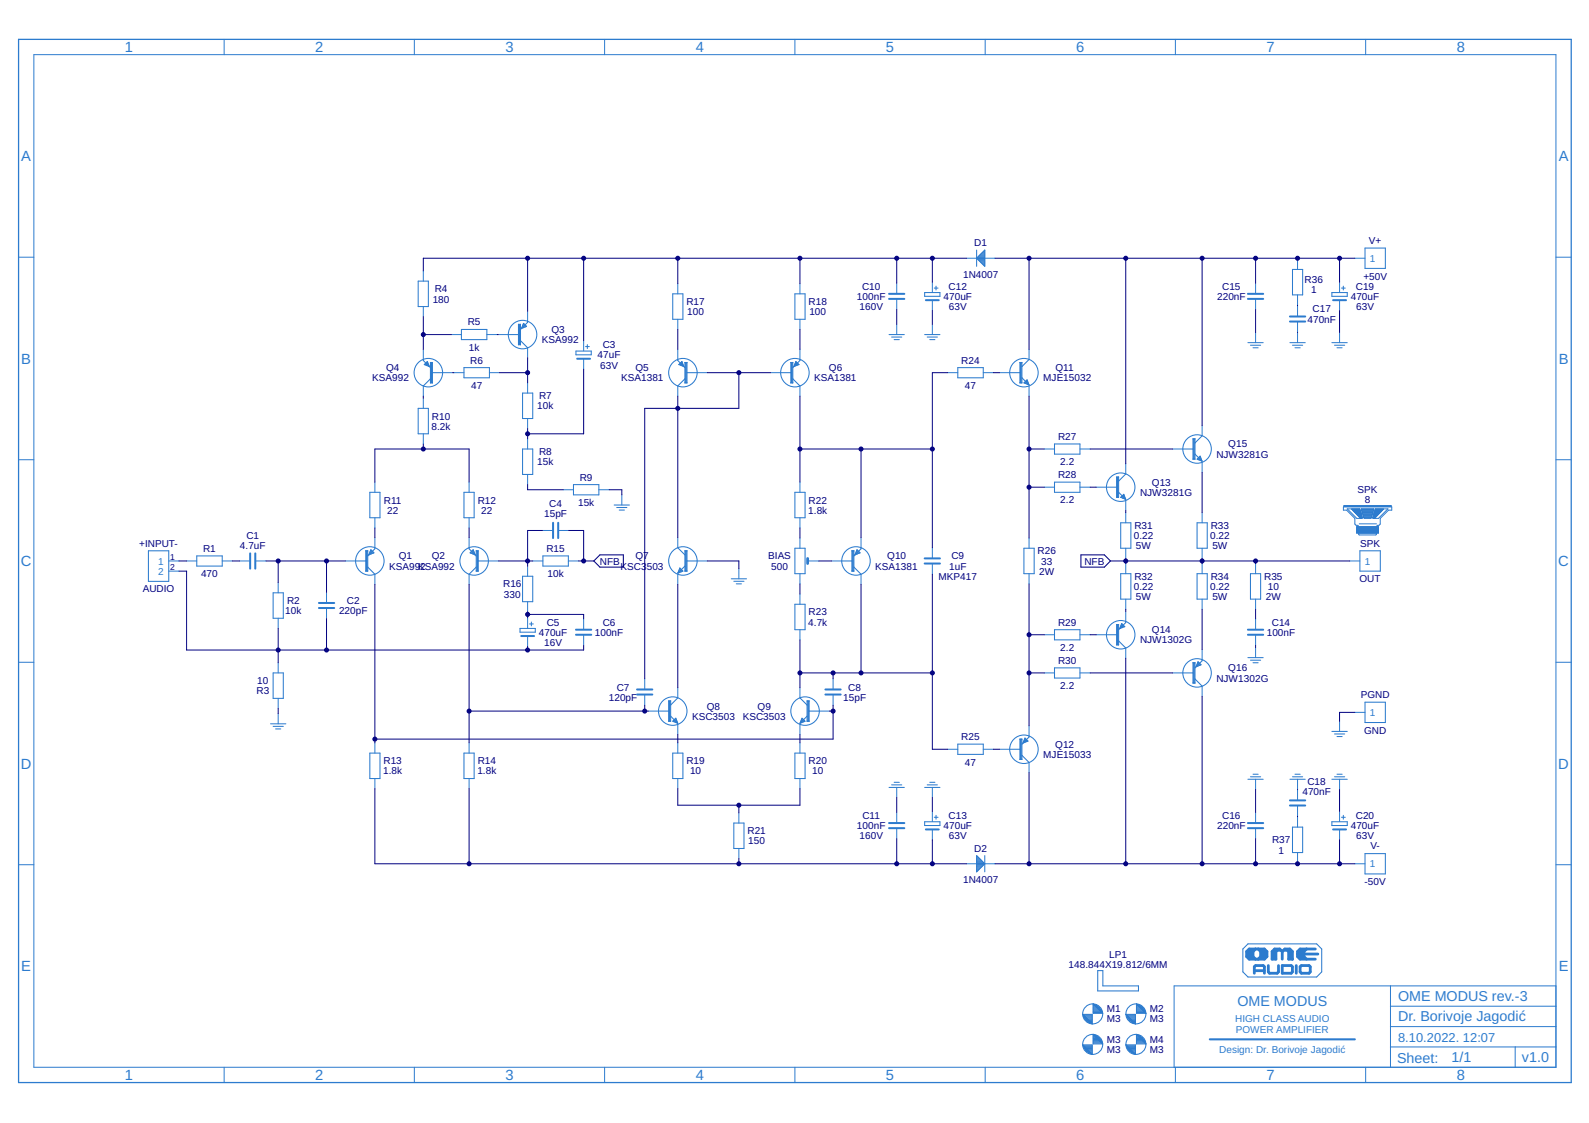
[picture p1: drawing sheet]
<svg xmlns="http://www.w3.org/2000/svg" width="420mm" height="297mm" viewBox="0 0 420 297" stroke-linecap="round" stroke-linejoin="round" font-family="sans-serif">
<path d="M157 148.4l1.6-1.6h6.2v3.2h-6.2zM285.8 146.8h6.2l1.6 1.6-1.6 1.6h-6.2z" fill="none" stroke="#000080" stroke-width=".28"/>
<path d="M319.9 274.9h38.3" fill="none" stroke="#2c7bce" stroke-width=".55"/>
<g fill="none" stroke="#2c7bce" stroke-width=".26">
<path d="M9 14.5h402.4v267.8h-402.4zM59.3 10.4v4.1M109.6 10.4v4.1M159.9 10.4v4.1M210.2 10.4v4.1M260.5 10.4v4.1M310.8 10.4v4.1M361.1 10.4v4.1M4.9 68h4.1M111.9 71.7v2.7M179.2 75v2.7M211.5 75v2.7"/>
<path d="M237.1 74.9v2.7M237.1 79.2v2.7M246.5 74.6v2.7M246.5 79.5v2.7M255.5 68.3h2.7M260.4 68.3h2.7M332 74.9v2.7M332 79.2v2.7M343.1 68.6v2.7M343.1 78v2.7M354.2 74.6v2.7M354.2 79.5v2.7"/>
<path d="M358.2 68.3h2.7M411.4 68h4.1M111.9 81.1v2.7M111.9 92.4v2.7M117 98.6h2.7M119.3 88.5h2.7M120 98.6h2.7M128.7 88.5h2.7M129.4 98.6h2.7M131.7 88.5h2.7M139.5 82.3v2.7M139.5 92v2.7"/>
<path d="M154.3 90.1v2.7M154.3 95v2.6M179.2 84.5v2.6M179.2 92.4v2.7M184.3 98.6h2.7M203.7 98.6h2.7M211.5 84.5v2.6M211.5 92.4v2.7M237.1 85.8v2.7M246.5 85.8v2.7M250.6 98.6h2.7M260 98.6h2.7"/>
<path d="M264.3 98.6h2.7M272.1 92.4v2.7M332 87.9v2.7M343.1 80.9v2.7M343.1 85.2v5.4M354.2 87.9v2.7M111.9 102.1v2.7M111.9 105.3v2.7M111.9 114.7v2.7M139.5 101.3v2.7M139.5 110.7v2.7M139.5 116.1v2.7"/>
<path d="M179.2 102.1v2.7M211.5 102.1v2.7M272.1 102.1v2.7M276.1 118.8h2.7M285.6 118.8h2.6M310 118.8h2.7M317.9 112.6v2.7M4.9 121.6h4.1M99.1 127.5v2.7M99.1 136.9v2.7M124 127.5v2.7M124 136.9v2.7"/>
<path d="M139.5 125.5v2.7M148.9 129.5h2.7M158.3 129.5h2.8M164.4 130.9v2.7M211.5 127.5v2.7M211.5 136.9v2.7M276.1 128.9h2.7M285.6 128.9h2.6M289.9 128.9h2.7M297.7 122.7v2.7M297.7 132.4v2.7M297.7 135.6v2.7"/>
<path d="M317.9 122.3v2.7M317.9 135.6v2.7M355.4 133.7h12.4v.3h-12.4zM355.4 133.9h12.4M355.4 133.8h12.4M356.2 134.6h3.3l.8 2.3-.2 .2h-1.3zM357.5 134.7h2M357.5 134.8h2.1M357.6 134.9h2M357.7 135h1.9M357.8 135h1.8M357.8 135.1h1.9"/>
<path d="M357.9 135.2h1.8M358 135.3h1.7M358.1 135.3h1.6M358.1 135.4h1.7M358.2 135.5h1.6M358.3 135.6h1.5M358.4 135.7h1.5M358.5 135.8h1.4M358.6 135.9h1.3M358.7 136h1.2M358.7 139.3h5.8v1.7h-5.8zM358.7 140h5.8"/>
<path d="M358.7 139.8h5.8M358.7 139.7h5.8M358.7 139.6h5.8M358.7 139.4h5.8M358.8 136.1h1.1M358.8 136.1l1.2 .1M359 136.3h1M359 136.4h1M359.1 136.4h.9M359.1 139.3v-.3h-.5l-.4-.4v-1.5l-2.1-2.2h-.9v-.8h12.8v.8h-.8l-2.2 2.2v1.5l-.4 .4h-.5v.3M359.2 136.5h.8M359.2 136.6h.8"/>
<path d="M359.3 136.7h.8M359.4 136.7h.7M359.4 138.6h4.6M359.5 136.8h.6M359.5 134.7l.3 .9M359.5 134.7h-2.1l2.3 2.4 .5-.1M359.5 136.9h.6M359.6 136.9h.5M359.7 137h.5M359.8 135.6l.4 1.4M359.9 134.6h3.4l-.7 2.3-.1 .2h-1.7zM360 134.8h3.2"/>
<path d="M360 134.9h3.2M360.1 135.1h3M360.1 135.3h3M360.2 135.4h2.9M360.2 135.6h2.8M360.3 135.7h2.7M360.3 135.9h2.6M360.3 136.1h2.6M360.4 136.2h2.4M360.4 136.4h2.4M360.5 136.5h2.2M360.5 136.7h2.2"/>
<path d="M360.6 136.8h2M360.7 137h1.8M363.1 137h.4M363.1 136.9h.5M363.1 136.9h.6M363.1 136.8h.6M363.1 136.7h.7M363.1 136.7h.8M363.2 136.6h.8M363.2 136.5h.8M363.2 136.4h.9M363.2 136.4h1"/>
<path d="M363.2 136.3h1.1M363.3 136.1h1.2M363.3 136h1.2M363.3 135.9h1.3M363.3 135.8h1.4M363.3 135.7h1.5M363.4 135.6l.3-.9h2.1l-2.3 2.4-.4-.1M363.4 135.6h1.5M363.4 135.6l-.3 1.4M363.4 135.6h1.6M363.4 135.5h1.6M363.4 135.4h1.7"/>
<path d="M363.5 135.3h1.7M363.5 135.2h1.8M363.5 135.1h1.9M363.6 135h1.8M363.6 135h1.9M363.6 134.9h2M363.6 134.8h2.1M363.7 134.7h2M363.7 134.6h3.3l-2.5 2.5h-1.4l-.2-.2zM364.4 136.1l-1.2 .1M411.4 121.6h4.1M44.6 148.4h2.7"/>
<path d="M44.6 151.1h2.7M49.3 148.4h2.7M58.8 148.4h2.6M63.3 148.4h2.7M67.6 148.4h2.7M73.6 154.1v2.7M86.3 156.7v2.6M91.3 148.4h2.7M99.1 142.2v2.7M99.1 151.9v2.7M124 142.2v2.7M124 151.9v2.7"/>
<path d="M129.2 148.4h2.6M139.5 149.7v2.7M139.5 159.2v2.6M140.9 148.4h2.7M143.4 140.3h2.7M147.7 140.3h2.7M150.3 148.4h2.7M179.2 142.2v2.7M179.2 151.9v2.7M184.3 148.4h2.7M195.4 150.4v2.7M211.5 142.3v2.7"/>
<path d="M211.5 151.7v2.7M211.5 157.1v2.7M213.8 148.4h2.7M219.9 148.4h2.7M227.7 142.2v2.7M227.7 151.9v2.7M246.5 144.9v2.7M246.5 149.2v2.7M272.1 142.3v2.7M272.1 151.7v2.7M297.7 145v2.7M297.7 149.1v2.6"/>
<path d="M297.7 158.5v2.7M317.9 145v2.7M317.9 149.1v2.6M317.9 158.5v2.7M332 149.1v2.6M332 158.5v2.7M356.9 148.4h2.7M358.7 140.8h5.8M358.7 140.7h5.8M358.7 140.6h5.8M358.7 140.5h5.8M358.7 140.3h5.8"/>
<path d="M358.7 140.2h5.8M358.7 140.1h5.8M359.2 141l.2 .5h4.4l.2-.5M4.9 175.2h4.1M73.6 163.5v2.7M73.6 175.3v2.7M86.3 161v2.7M139.5 163.4v2.8M139.5 168.3v2.7M154.3 163.7v2.7M154.3 168v2.7M170.5 179.5v2.7"/>
<path d="M211.5 166.6v2.6M220.3 179.5v2.7M276.1 178h2.7M276.1 167.9h2.7M285.6 178h2.6M285.6 167.9h2.6M289.9 167.9h2.7M297.7 161.7v2.7M297.7 171.4v2.7M310 178h2.7M317.9 171.8v2.7M332 163.7v2.7"/>
<path d="M332 168v2.7M332 171.3v2.6M411.4 175.2h4.1M73.6 184.7v2.7M73.6 188.8v2.7M99.1 196.5v2.7M124 196.5v2.7M170.5 183.9v2.6M171.4 188.1h2.7M179.2 181.9v2.7M179.2 191.6v2.7M179.2 196.5v2.7"/>
<path d="M211.5 181.9v2.7M211.5 191.6v2.7M211.5 196.5v2.7M216.6 188.1h2.7M220.3 183.9v2.6M250.6 198.2h2.7M260 198.2h2.7M264.3 198.2h2.7M272.1 192v2.7M317.9 181.5v2.7M354.2 190.8v2.7M358.2 188.4h2.7"/>
<path d="M99.1 205.9v2.7M124 205.9v2.7M179.2 205.9v2.7M195.4 215v2.7M211.5 205.9v2.7M237.1 208.3v2.7M237.1 214.9v2.7M237.1 219.2v2.7M246.5 208.3v2.7M246.5 214.6v2.7M246.5 219.5v2.6M272.1 201.7v2.7"/>
<path d="M332 206.1v2.7M332 214.9v2.7M332 219.2v2.7M343.1 206.1v2.7M343.1 208.9v2.7M343.1 213.2v2.7M343.1 216.1v2.7M354.2 206.1v2.7M354.2 214.6v2.7M354.2 219.5v2.6M4.9 228.7h4.1M195.4 224.4v2.7"/>
<path d="M255.5 228.5h2.7M260.4 228.5h2.7M343.1 225.5v2.7M358.2 228.5h2.7M411.4 228.7h4.1M367.7 276.9h43.7M367.7 260.8v21.5M367.7 271.5h43.7M367.7 266.1h43.7M400.6 276.9v5.4M411.4 260.8h-100.9v21.5M59.3 282.3v4"/>
<path d="M109.6 282.3v4M159.9 282.3v4M210.2 282.3v4M260.5 282.3v4M310.8 282.3v4M361.1 282.3v4"/>
</g>
<path d="M4.9 10.4h410.6v275.9h-410.6z" fill="none" stroke="#2c7bce" stroke-width=".34"/>
<g fill="none" stroke="#2c7bce" stroke-width=".28">
<path d="M110.6 74.4h2.7v6.7h-2.7zM177.9 77.7h2.7v6.8h-2.7zM210.2 77.7h2.7v6.8h-2.7zM244.5 77.4h4v1h-4zM247 76.2h1M247.5 75.7v1M258.2 66.1v4.3M258.3 68.4h2.1M258.4 68.1h2M258.6 68.6h1.8M258.6 67.9h1.8M258.8 68.9h1.6"/>
<path d="M258.9 67.6h1.5M259 69.1h1.4M259.1 67.4h1.3M259.2 69.3h1.2M259.4 67.2h1M259.5 69.6h.9M259.6 67h.8M259.7 69.8h.7M259.8 66.7h.6M260 70h.4M260.1 66.5h.3M260.2 70.3h.2"/>
<path d="M260.3 66.2h.1M260.4 66.1v4.3l-2.2-2.1zM341.8 71.3h2.6v6.7h-2.6zM352.2 77.4h4v1h-4zM354.7 76.2h1M355.2 75.7v1M360.9 65.6h5.4v5.4h-5.4zM111.9 95.1v.3l1.9 1.8M112.2 96.4h1.1M112.5 96.2h.7M112.7 96.6h.7M112.7 95.9h.4"/>
<path d="M112.9 95.7h.1M113 95.6l.5 1.4-1.3-.6zM113.3 96.9h.2M113.8 95.9h.5M113.8 95.9l.3 .1 .2-.1M113.8 95.9v5.4M114.3 98.6h2.7M114.3 95.9v5.4M122 87.1h6.7v2.7h-6.7zM122.7 97.2h6.7v2.7h-6.7zM134.5 88.5h2.6M137.1 85.8l.3 .1 .2-.1"/>
<path d="M137.1 85.8v5.4M137.1 91.2l.3-.2 .2 .2M137.1 91.2h.5M137.1 85.8h.5M137.6 85.8v5.4M137.6 90.1l1.9 1.9M138 86.7h.5M138.1 86.4h.9M138.2 86.2h.9M138.3 85.9h.6M138.4 85.7h.2M138.4 85.5l.8 .8-1.3 .6z"/>
<path d="M139.5 85v.3l-1.9 1.8M152.3 92.9h4v1h-4zM154.8 91.7h1M155.3 91.2v1M179.2 95.1v.3l1.9 1.8M179.5 96.4h1.1M179.8 96.2h.7M180 96.6h.7M180 95.9h.4M180.2 95.7h.1M180.3 95.6l.5 1.4-1.3-.6zM180.6 96.9h.2"/>
<path d="M181.1 95.9h.6M181.1 95.9l.3 .1 .3-.1M181.1 95.9v5.4M181.7 98.6h2.6M181.7 95.9v5.4M206.5 98.6h2.6M209.1 95.9h.5M209.1 95.9l.3 .1 .2-.1M209.1 95.9v5.4M209.6 95.9v5.4M210 96.9h.2M210.1 96.6h.7"/>
<path d="M210.1 96.4h1.1M210.2 96.2h.8M210.3 95.9h.4M210.4 95.7h.1M210.4 95.6l.9 .8-1.4 .6zM211.5 95.1v.3l-1.9 1.8M235.1 88.5h4M235.8 89.2h2.6M236.4 89.8h1.4M244.5 88.5h4M245.2 89.2h2.7M245.9 89.8h1.3"/>
<path d="M253.3 97.2h6.7v2.7h-6.7zM267.1 98.6h2.6M269.7 95.9v5.4M269.7 95.9l.2 .1 .3-.1M269.7 95.9h.5M270.2 95.9v5.4M270.2 99.9l1.9 1.9M272.1 95.1l-1.9 1.9M330 90.6h4M330.6 91.3h2.7M331.3 92h1.4M341.1 90.6h4"/>
<path d="M341.8 91.3h2.6M342.4 92h1.4M352.2 90.6h4M352.9 91.3h2.7M353.5 92h1.4M110.6 108h2.7v6.7h-2.7zM113.8 101.3h.5M113.8 101.3l.3-.2 .2 .2M113.8 100.2l-1.9 1.9M138.2 118.8h2.7v6.7h-2.7zM138.2 104h2.7v6.7h-2.7zM181.1 101.3h.6"/>
<path d="M181.1 101.3l.3-.2 .3 .2M181.1 100.2l-1.9 1.9M209.1 101.3h.5M209.1 101.3l.3-.2 .2 .2M209.6 100.2l1.9 1.9M269.7 101.3l.2-.2 .3 .2M269.7 101.3h.5M270.9 101.1h.9M271 101.4h.9M271.1 100.9h.6M271.4 100.7h.2M271.6 100.5l.5 1.3-1.4-.5z"/>
<path d="M271.6 101.6h.4M278.8 117.4h6.8v2.7h-6.8zM312.8 118.8h2.6M315.4 116.1v5.4M315.4 116.1h.6M316 116.1v5.4M317.9 115.3l-1.9 1.9M97.8 130.2h2.7v6.7h-2.7zM122.7 130.2h2.7v6.7h-2.7zM151.6 128.2h6.7v2.7h-6.7zM162.4 133.6h4M163.1 134.2h2.7"/>
<path d="M163.7 134.9h1.4M210.2 130.2h2.7v6.7h-2.7zM278.8 127.5h6.8v2.7h-6.8zM292.6 128.9h2.7M295.3 131.6h.5M295.3 126.2v5.4M295.3 126.2h.5M295.8 126.2v5.4M295.8 130.2l1.9 1.9M296.3 131.6l.8-.9 .6 1.4M296.3 131.6l1.4 .5M296.3 138.3h2.7v6.7h-2.7z"/>
<path d="M296.4 131.5h1.1M296.6 131.3h.7M296.8 131.1h.5M296.8 131.8h.7M297.1 130.8h.1M297.4 132h.2M297.7 125.4l-1.9 1.9M315.4 121.5h.6M316 120.1l1.9 1.9M316.5 138.3h2.7v6.7h-2.7zM316.7 121.3h.9M316.8 121.6h.9"/>
<path d="M316.9 121.1h.6M317.1 120.8h.3M317.3 120.6l.6 1.4-1.4-.5zM317.4 121.8h.4M39.2 145.7h5.4v8.1h-5.4zM52 147h6.8v2.7h-6.8zM72.2 156.8h2.7v6.7h-2.7zM94.1 148.4h2.6M96.7 151.1h.5M96.7 145.7h.5M96.7 145.7v5.4M97.2 145.7v5.4"/>
<path d="M97.2 150l1.9 1.9M97.5 146.7h.1M97.6 146.5h.6M97.7 146.3h1.1M97.8 146h.9M97.9 145.8h.5M98 145.5h.2M98.1 145.4l.8 .8-1.4 .6zM99.1 144.9v.3l-1.9 1.8M124 144.9v.3l1.9 1.8M124.4 146.3h1M124.5 146h.8"/>
<path d="M124.8 145.8h.4M124.9 146.5h.6M125 145.5h.2M125.1 145.4l.5 1.4-1.3-.6zM125.5 146.7h.1M125.9 151.1h.5M125.9 145.7h.5M125.9 150l-1.9 1.9M125.9 145.7v5.4M126.4 148.4h2.7M126.4 145.7v5.4M138.2 152.4h2.7v6.8h-2.7z"/>
<path d="M143.6 147h6.7v2.7h-6.7zM179.2 144.9l1.9 1.9M179.3 151.5h.3M179.4 151.2h.7M179.5 151h1M179.6 150.8h.7M179.7 150.5h.3M179.7 150.3h.1M179.8 150.3l.8 .8-1.4 .5M179.8 150.3l-.6 1.3M181.1 151.1h.6M181.1 145.7h.6"/>
<path d="M181.1 145.7v5.4M181.1 149.7l-1.9 1.9M181.7 148.4h2.6M181.7 145.7v5.4M193.4 153.1h4M194 153.8h2.7M194.7 154.4h1.3M210.2 159.8h2.7v6.8h-2.7zM210.2 145h2.7v6.7h-2.7zM222.6 148.4h2.7M225.3 145.7h.5M225.3 145.7v5.4"/>
<path d="M225.3 151.1h.5M225.8 145.7v5.4M225.8 150l1.9 1.9M226.1 146.7h.1M226.2 146.5h.6M226.3 146.3h1.1M226.4 146h.8M226.5 145.8h.4M226.5 145.5h.2M226.6 145.4l.8 .8-1.3 .6zM227.7 144.9v.3l-1.9 1.8M270.7 145h2.8v6.7h-2.8z"/>
<path d="M296.3 151.7h2.7v6.8h-2.7zM316.5 151.7h2.7v6.8h-2.7zM330.6 151.7h2.7v6.8h-2.7zM359.6 145.7h5.4v5.4h-5.4zM72.2 178h2.7v6.7h-2.7zM137.5 166.2h4v1h-4zM140 165h1M140.5 164.5v1M278.8 166.6h6.8v2.6h-6.8zM278.8 176.7h6.8v2.6h-6.8zM292.6 167.9h2.7M295.3 165.2h.5"/>
<path d="M295.3 165.2v5.4M295.3 170.6h.5M295.8 165.2v5.4M295.8 169.5l1.9 1.9M296.1 166.2h.2M296.2 166h.7M296.3 165.7h1.1M296.4 165.5h.7M296.5 165.2h.4M296.6 165h.1M296.6 164.9l.8 .9-1.3 .5zM297.7 164.4v.3l-1.9 1.9"/>
<path d="M312.8 178h2.6M315.4 175.3v5.4M315.4 175.3h.6M316 175.3v5.4M316 179.6l1.9 1.9M316.3 176.2h.5M316.4 175.9h1M316.5 175.7h1M316.6 175.5h.6M316.7 175.2h.3M316.8 175l.8 .8-1.3 .6zM317.9 174.5v.3l-1.9 1.9"/>
<path d="M330 173.9h4M330.6 174.6h2.7M331.3 175.3h1.4M71.5 191.5h4.1M72.2 192.1h2.7M72.9 192.8h1.3M97.8 199.2h2.7v6.7h-2.7zM122.7 199.2h2.7v6.7h-2.7zM174.2 188.1h2.6M176.8 190.8h.5M176.8 185.4v5.4M176.8 185.4h.5"/>
<path d="M177.3 185.4v5.4M177.3 189.4l1.9 1.9M177.9 190.8l.8-.8 .5 1.3zM177.9 199.2h2.7v6.7h-2.7zM178 190.6h1M178.2 190.9h.8M178.2 190.4h.7M178.5 190.2h.3M178.8 191.1h.4M179.2 184.6l-1.9 1.9M210.2 199.2h2.7v6.7h-2.7zM211.5 184.6l1.9 1.9"/>
<path d="M211.6 191.1h.4M211.7 190.9h.9M211.8 190.6h.9M211.9 190.4h.6M212 190.2h.3M212.1 190l.8 .8-1.4 .5zM213.4 185.4h.6M213.4 190.8h.6M213.4 185.4v5.4M213.4 189.4l-1.9 1.9M214 188.1h2.6M214 185.4v5.4"/>
<path d="M253.3 196.8h6.7v2.7h-6.7zM267.1 198.2h2.6M269.7 195.5v5.4M269.7 195.5h.5M270.2 195.5v5.4M270.2 199.8l1.9 1.9M270.6 196.3h.4M270.7 196.1h.9M270.8 195.9h.9M270.8 195.6h.6M271 195.4h.2M271 195.2l.8 .8-1.3 .6z"/>
<path d="M272.1 194.7v.2l-1.9 1.9M315.4 180.7h.6M352.2 193.5h4M352.9 194.1h2.7M353.5 194.8h1.4M360.9 185.7h5.4v5.4h-5.4zM194 217.7h2.7v6.7h-2.7zM235.1 208.3h4M235.8 207.6h2.6M236.4 206.9h1.4M244.5 217.4h4v1h-4zM244.5 208.3h4"/>
<path d="M245.2 207.6h2.7M245.9 206.9h1.3M247 216.2h1M247.5 215.7v1M269.7 200.9h.5M330 206.1h4M330.6 205.5h2.7M331.3 204.8h1.4M341.1 206.1h4M341.8 205.5h2.6M341.8 218.8h2.6v6.7h-2.6zM342.4 204.8h1.4"/>
<path d="M352.2 217.4h4v1h-4zM352.2 206.1h4M352.9 205.5h2.7M353.5 204.8h1.4M354.7 216.2h1M355.2 215.7v1M258.2 226.3l2.2 2.2-2.2 2.1zM258.2 230.5h.1M258.2 230.3h.4M258.2 230.1h.6M258.2 229.8h.8M258.2 229.6h1"/>
<path d="M258.2 229.4h1.3M258.2 229.1h1.5M258.2 228.9h1.8M258.2 228.6h2M258.2 228.4h2.1M258.2 228.2h1.9M258.2 227.9h1.6M258.2 227.7h1.4M258.2 227.5h1.2M258.2 227.2h.9M258.2 227h.7M258.2 226.7h.5"/>
<path d="M258.2 226.5h.2M260.4 226.3v4.3M360.9 225.8h5.4v5.4h-5.4zM290.3 256.7h1.3v4.1h9.4v1.3h-10.7zM330 249.7h18.1l1.4 1.3v6.1l-1.4 1.3h-18.1l-1.4-1.3v-6.1zM286.3 268.3h2.5v2.5zM286.3 276.4h2.5v2.5zM286.5 268.5h2.3M286.5 276.6h2.3M286.7 268.8h2.1M286.7 276.8h2.1M287 269h1.8"/>
<path d="M287 277.1h1.8M287 269.8l.3 .3M287 277.9l.3 .2M287.2 269.2h1.6M287.2 277.3h1.6M287.4 277.6h1.4M287.5 269.5h1.3M287.7 269.7h1.1M287.7 277.8h1.1M287.9 270h.9M287.9 278h.9M288.2 270.2h.6"/>
<path d="M288.2 278.3h.6M288.4 270.4h.4M288.4 278.5h.4M288.6 270.7h.2M288.6 278.7h.2M289.1 265.5l2.5 2.5h-2.5zM289.1 273.6l2.5 2.5h-2.5zM289.1 267.8h2.3M289.1 267.6h2M289.1 267.4h1.8M289.1 267.1h1.5M289.1 266.9h1.3"/>
<path d="M289.1 266.6h1.1M289.1 266.4h.8M289.1 266.1h.6M289.1 265.9h.4M289.1 265.7h.1M289.1 275.9h2.3M289.1 275.7h2M289.1 275.4h1.8M289.1 275.2h1.5M289.1 275h1.3M289.1 274.7h1.1M289.1 274.5h.8"/>
<path d="M289.1 274.2h.6M289.1 274h.4M289.1 273.7h.1M290.5 266.3l.3 .3M290.5 274.4l.3 .2M297.7 268.3h2.5v2.5zM297.7 276.4h2.5v2.5zM297.9 268.5h2.3M297.9 276.6h2.3M298.2 268.8h2M298.2 276.8h2M298.4 269h1.8"/>
<path d="M298.4 277.1h1.8M298.5 269.8l.2 .3M298.5 277.9l.2 .2M298.7 269.2h1.5M298.7 277.3h1.5M298.9 269.5h1.3M298.9 277.6h1.3M299.1 269.7h1.1M299.1 277.8h1.1M299.4 278h.8M299.4 270h.8M299.6 270.2h.6"/>
<path d="M299.6 278.3h.6M299.8 270.4h.4M299.8 278.5h.4M300.1 270.7h.1M300.1 278.7h.1M300.5 265.5l2.5 2.5h-2.5zM300.5 267.8h2.3M300.5 267.6h2.1M300.5 267.4h1.8M300.5 267.1h1.6M300.5 266.9h1.3M300.5 266.6h1.1"/>
<path d="M300.5 266.4h.9M300.5 266.1h.6M300.5 265.9h.4M300.5 265.7h.2M300.5 273.6l2.5 2.5h-2.5zM300.5 275.9h2.3M300.5 275.7h2.1M300.5 275.4h1.8M300.5 275.2h1.6M300.5 275h1.3M300.5 274.7h1.1M300.5 274.5h.9"/>
<path d="M300.5 274.2h.6M300.5 274h.4M300.5 273.7h.2M302 266.3l.2 .3M302 274.4l.2 .2"/>
<circle cx="113.3" cy="98.6" r="3.8"/>
<circle cx="138.2" cy="88.5" r="3.8"/>
<circle cx="180.6" cy="98.6" r="3.8"/>
<circle cx="210.2" cy="98.6" r="3.8"/>
<circle cx="270.7" cy="98.6" r="3.8"/>
<circle cx="316.5" cy="118.8" r="3.8"/>
<circle cx="296.3" cy="128.9" r="3.8"/>
<circle cx="97.8" cy="148.4" r="3.8"/>
<circle cx="125.4" cy="148.4" r="3.8"/>
<circle cx="180.6" cy="148.4" r="3.8"/>
<circle cx="226.3" cy="148.4" r="3.8"/>
<circle cx="296.3" cy="167.9" r="3.8"/>
<circle cx="316.5" cy="178" r="3.8"/>
<circle cx="177.9" cy="188.1" r="3.8"/>
<circle cx="212.9" cy="188.1" r="3.8"/>
<circle cx="270.7" cy="198.2" r="3.8"/>
<circle cx="288.9" cy="268.2" r="2.65"/>
<circle cx="288.9" cy="276.2" r="2.65"/>
<circle cx="300.4" cy="268.2" r="2.65"/>
<circle cx="300.4" cy="276.2" r="2.65"/>
</g>
<g fill="none" stroke="#2c7bce" stroke-width=".44">
<path d="M114.1 96v5.1M137.4 85.9v5.1M181.4 96v5.1M209.4 96v5.1M269.9 96v5.1M315.7 116.2v5.1M295.5 126.3v5.1M97 145.8v5.1M126.2 145.8v5.1M181.4 145.8v5.1M225.5 145.8v5.1M295.5 165.3v5.2"/>
<path d="M315.7 175.4v5.2M177.1 185.5v5.1M213.7 185.5v5.1M269.9 195.6v5.1M286.5 268.7l1.9 1.9M286.5 276.8l1.9 1.9M286.6 269.1l1.4 1.4M286.6 277.2l1.4 1.3M289.5 265.7l1.8 1.9M289.5 273.8l1.8 1.9M289.9 265.9l1.3 1.3M289.9 274l1.3 1.3"/>
<path d="M297.9 268.7l1.9 1.9M297.9 276.8l1.9 1.9M298.1 269.1l1.3 1.4M298.1 277.2l1.3 1.3M300.9 265.7l1.9 1.9M300.9 273.8l1.9 1.9M301.3 265.9l1.4 1.3M301.3 274l1.4 1.3"/>
</g>
<g fill="none" stroke="#2c7bce" stroke-width=".53">
<path d="M235.1 79.1h4M235.1 77.7h4M244.8 79.4h3.4M330 79.1h4M330 77.7h4M352.5 79.4h3.4M152.6 94.9h3.4M341.1 85h4M341.1 83.7h4M146.2 138.3v4M147.6 138.3v4M66.1 146.4v4"/>
<path d="M67.5 146.4v4M84.3 159.5h4.1M244.5 149.1h4M244.5 147.7h4M84.3 160.8h4.1M137.8 168.2h3.4M152.3 167.9h4M152.3 166.6h4M330 167.9h4M330 166.6h4M168.4 183.7h4.1M168.4 182.4h4.1"/>
<path d="M218.2 183.7h4.1M218.2 182.4h4.1M235.1 219.1h4M235.1 217.7h4M244.8 219.4h3.4M330 219.1h4M330 217.7h4M341.1 213.1h4M341.1 211.7h4M352.5 219.4h3.4"/>
</g>
<g fill="none" stroke="#2c7bce" stroke-width=".74">
<path d="M213.6 147.7v1.4M330.3 251h4l.7 .7v1.3l-.7 .7h-4l-.7-.7v-1.3zM331.3 251.4h-.7l-.6 .6v.7l.6 .7h.4v-1.7l-.7 1 .3 .3M331.7 257.4v-1.7l.3-.3h2l.3 .3v1.7M331.7 256.8h2.6M332 251l-.7 .7v1.3l.7 .7M332.7 251l.6 .7v1.3l-.6 .7M333.7 251.4v2h.3l.7-.7v-.7l-.7-.6v1.6l.3-.3v-.7M335.4 255.4v1.7l.3 .3h2l.4-.3v-1.7M336.7 251.7v1.7h.3v-1.7h.4M337.4 251.7v2h-1v-2l.6-.7h1.4l.6 .7M338.7 251.4h-1l-.3 .3"/>
<path d="M339 251.7l.7-.7h1.4l.6 .7v2M339 251.7v2M339 255.4h2.4l.3 .3v1.4l-.3 .3h-2.4zM339.4 251.4h1l.3 .3v2h1M341.1 253.4v-1.7l-.4-.3h.4l.3 .3v1.7l.3 .3M342.8 255.4v2M343.1 252.3h5.4M343.8 255.7l.3-.3h2l.4 .3v1.4l-.4 .3h-2l-.3-.3zM344.4 251.4v2h-.6l-.4-.4v-1.3M344.4 251.4h-.3l-.3 .3v1.3h.6M344.4 251.4l-.3 .3v1h.3M345.5 251l-.7 .7v1.3l.7 .7"/>
<path d="M347.8 251h-4l-.7 .7v1.3l.7 .7h4"/>
</g>
<g fill="none" stroke="#000080" stroke-width=".26">
<path d="M139.5 68.3v14M154.3 68.3v21.8M179.2 68.3v6.7M211.5 68.3v6.7M237.1 68.3v6.6M246.5 68.3v6.3M255.5 68.3h-143.6v3.4M263.1 68.3h95.1M272.1 68.3v24.1M297.7 68.3v54.4M317.9 68.3v44.3M332 68.3v6.6"/>
<path d="M343.1 68.3v.3M354.2 68.3v6.3M111.9 83.8v8.6M111.9 88.5h7.4M119.7 98.6h.3M131.4 88.5h.3M132.1 98.6h7.4M139.5 94.7v6.6M154.3 97.6v17.1h-14.8M179.2 87.1v5.3M187 98.6h16.7M195.4 98.6v9.4h-24.9v71.5"/>
<path d="M211.5 87.1v5.3M237.1 81.9v3.9M246.5 82.2v3.6M250.6 98.6h-4.1v46.3M262.7 98.6h1.6M332 81.9v6M343.1 80.7v.2M343.1 87.9h.1M354.2 82.2v5.7M111.9 104.8v.5M111.9 117.4v1.4M139.5 113.4v2.7"/>
<path d="M179.2 104.8v37.4M211.5 118.8h35M211.5 104.8v22.7M227.7 118.8v23.4M272.1 104.8v37.5M272.1 118.8h4M288.2 118.8h21.8M99.1 127.5v-8.7h24.9v8.7M99.1 139.6v2.6M124 139.6v2.6M139.5 128.2v1.3h9.4M161.1 129.5h3.3v1.4"/>
<path d="M211.5 139.6v2.7M272.1 128.9h4M288.2 128.9h1.7M297.7 135.1v.5M317.9 125v10.6M47.3 148.4h2M47.3 151.1h2v20.8h105v-1.2M61.4 148.4h1.9M70.3 148.4h21M73.6 148.4v5.7M86.3 148.4v8.3M99.1 154.6v41.9"/>
<path d="M124 154.6v41.9M131.8 148.4h9.1M143.4 140.3h-3.9v9.4M150.4 140.3h3.9v8.1M153 148.4h4M179.2 154.6v27.3M187 148.4h8.4v2M211.5 154.4v2.7M216.5 148.4h3.4M227.7 154.6v23.4M246.5 151.9v46.3h4.1M272.1 154.4v37.6"/>
<path d="M293.6 148.4h63.3M297.7 147.7v1.4M317.9 147.7v1.4M332 148.4v.7M73.6 166.2v9.1M86.3 163.7v8.2M139.5 162.5h14.8v1.2M139.5 161.8v1.6M139.5 171v.9M211.5 178h35M211.5 169.2v12.7M220.3 178v1.5"/>
<path d="M272.1 167.9h4M272.1 178h4M288.2 167.9h1.7M288.2 178h21.8M297.7 161.2v.5M297.7 174.1v54.4M317.9 161.2v10.6M332 161.2v2.5M332 170.7v.6M73.6 187.4v1.4M124 188.1h47.4M170.5 186.5v1.6"/>
<path d="M179.2 194.3v2.2M211.5 194.3v2.2M219.3 188.1h1M220.3 186.5v9h-121.2M262.7 198.2h1.6M317.9 184.2v44.3M358.2 188.4h-4v2.4M99.1 208.6v19.9h156.4M124 208.6v19.9M179.2 208.6v4.4h32.3v-4.4M195.4 213v2M237.1 211v3.9"/>
<path d="M246.5 211v3.6M272.1 204.4v24.1M332 208.8v6.1M343.1 208.8v.1M343.1 215.9v.2M354.2 208.8v5.8M195.4 227.1v1.4M237.1 221.9v6.6M246.5 222.1v6.4M263.1 228.5h95.1M332 221.9v6.6M343.1 228.2v.3"/>
<path d="M354.2 222.1v6.4"/>
</g>
<g fill="#000080" stroke="#000080" stroke-width=".26">
<circle cx="272.1" cy="118.8" r=".53"/>
<circle cx="272.1" cy="128.9" r=".53"/>
<circle cx="272.1" cy="178" r=".53"/>
<circle cx="272.1" cy="167.9" r=".53"/>
<circle cx="317.9" cy="68.3" r=".53"/>
<circle cx="354.2" cy="68.3" r=".53"/>
<circle cx="297.7" cy="68.3" r=".53"/>
<circle cx="272.1" cy="68.3" r=".53"/>
<circle cx="332" cy="68.3" r=".53"/>
<circle cx="343.1" cy="68.3" r=".53"/>
<circle cx="297.7" cy="148.4" r=".53"/>
<circle cx="317.9" cy="148.4" r=".53"/>
<circle cx="332" cy="148.4" r=".53"/>
<circle cx="154.3" cy="148.4" r=".53"/>
<circle cx="317.9" cy="228.5" r=".53"/>
<circle cx="354.2" cy="228.5" r=".53"/>
<circle cx="297.7" cy="228.5" r=".53"/>
<circle cx="272.1" cy="228.5" r=".53"/>
<circle cx="332" cy="228.5" r=".53"/>
<circle cx="343.1" cy="228.5" r=".53"/>
<circle cx="246.5" cy="178" r=".53"/>
<circle cx="227.7" cy="178" r=".53"/>
<circle cx="211.5" cy="178" r=".53"/>
<circle cx="220.3" cy="178" r=".53"/>
<circle cx="237.1" cy="228.5" r=".53"/>
<circle cx="195.4" cy="228.5" r=".53"/>
<circle cx="124" cy="228.5" r=".53"/>
<circle cx="246.5" cy="228.5" r=".53"/>
<circle cx="237.1" cy="68.3" r=".53"/>
<circle cx="211.5" cy="68.3" r=".53"/>
<circle cx="179.2" cy="68.3" r=".53"/>
<circle cx="246.5" cy="68.3" r=".53"/>
<circle cx="139.5" cy="68.3" r=".53"/>
<circle cx="154.3" cy="68.3" r=".53"/>
<circle cx="246.5" cy="118.8" r=".53"/>
<circle cx="227.7" cy="118.8" r=".53"/>
<circle cx="211.5" cy="118.8" r=".53"/>
<circle cx="73.6" cy="148.4" r=".53"/>
<circle cx="86.3" cy="148.4" r=".53"/>
<circle cx="195.4" cy="98.6" r=".53"/>
<circle cx="179.2" cy="108" r=".53"/>
<circle cx="195.4" cy="213" r=".53"/>
<circle cx="220.3" cy="188.1" r=".53"/>
<circle cx="99.1" cy="195.5" r=".53"/>
<circle cx="139.5" cy="148.4" r=".53"/>
<circle cx="139.5" cy="162.5" r=".53"/>
<circle cx="139.5" cy="171.9" r=".53"/>
<circle cx="73.6" cy="171.9" r=".53"/>
<circle cx="86.3" cy="171.9" r=".53"/>
<circle cx="111.9" cy="88.5" r=".53"/>
<circle cx="111.9" cy="118.8" r=".53"/>
<circle cx="170.5" cy="188.1" r=".53"/>
<circle cx="124" cy="188.1" r=".53"/>
<circle cx="139.5" cy="98.6" r=".53"/>
<circle cx="139.5" cy="114.7" r=".53"/>
</g>
<g font-size="3.9" fill="#2c7bce">
<text x="33" y="13.8">1</text>
<text x="83.3" y="13.8">2</text>
<text x="133.6" y="13.8">3</text>
<text x="183.9" y="13.8">4</text>
<text x="234.3" y="13.8">5</text>
<text x="284.6" y="13.8">6</text>
<text x="334.9" y="13.8">7</text>
<text x="385.2" y="13.8">8</text>
<text x="5.6" y="42.6">A</text>
<text x="412.1" y="42.6">A</text>
<text x="5.6" y="96.2">B</text>
<text x="412.1" y="96.2">B</text>
<text x="5.5" y="149.8">C</text>
<text x="412" y="149.8">C</text>
<text x="5.5" y="203.3">D</text>
<text x="412" y="203.3">D</text>
<text x="5.6" y="256.9">E</text>
<text x="412.1" y="256.9">E</text>
<text x="33" y="285.7">1</text>
<text x="83.3" y="285.7">2</text>
<text x="133.6" y="285.7">3</text>
<text x="183.9" y="285.7">4</text>
<text x="234.3" y="285.7">5</text>
<text x="284.6" y="285.7">6</text>
<text x="334.9" y="285.7">7</text>
<text x="385.2" y="285.7">8</text>
</g>
<g font-size="3.8" fill="#2c7bce">
<text x="327.2" y="266.1">OME MODUS</text>
<text x="369.7" y="264.8">OME MODUS rev.-3</text>
<text x="369.7" y="270.2">Dr. Borivoje Jagodić</text>
<text x="369.4" y="281.1">Sheet:</text>
<text x="383.8" y="281">1/1</text>
<text x="402.4" y="281">v1.0</text>
</g>
<text font-size="3.4" fill="#2c7bce" x="369.7" y="275.6">8.10.2022. 12:07</text>
<g font-size="2.6" fill="#000080">
<text x="257.6" y="65.1">D1</text>
<text x="362" y="64.5">V+</text>
<text x="114.9" y="77.3">R4</text>
<text x="227.9" y="76.7">C10</text>
<text x="250.8" y="76.6">C12</text>
<text x="254.7" y="73.4">1N4007</text>
<text x="323.2" y="76.7">C15</text>
<text x="345" y="74.9">R36</text>
<text x="346.7" y="77.6">1</text>
<text x="358.5" y="76.6">C19</text>
<text x="360.5" y="73.9">+50V</text>
<text x="114.4" y="80">180</text>
<text x="181.5" y="80.7">R17</text>
<text x="181.7" y="83.4">100</text>
<text x="213.8" y="80.7">R18</text>
<text x="214" y="83.4">100</text>
<text x="226.6" y="79.3">100nF</text>
<text x="227.3" y="82">160V</text>
<text x="249.5" y="79.3">470uF</text>
<text x="250.9" y="82">63V</text>
<text x="321.8" y="79.3">220nF</text>
<text x="347.1" y="82.6">C17</text>
<text x="357.2" y="79.3">470uF</text>
<text x="358.6" y="82">63V</text>
<text x="123.7" y="86.1">R5</text>
<text x="145.8" y="88.1">Q3</text>
<text x="345.7" y="85.3">470nF</text>
<text x="124" y="92.8">1k</text>
<text x="143.3" y="90.8">KSA992</text>
<text x="158" y="94.8">47uF</text>
<text x="159.4" y="92.1">C3</text>
<text x="98.4" y="100.9">KSA992</text>
<text x="102.1" y="98.2">Q4</text>
<text x="124.4" y="96.1">R6</text>
<text x="158.7" y="97.5">63V</text>
<text x="164.3" y="100.9">KSA1381</text>
<text x="168" y="98.2">Q5</text>
<text x="215.3" y="100.9">KSA1381</text>
<text x="219.2" y="98.2">Q6</text>
<text x="254.2" y="96.1">R24</text>
<text x="275.9" y="100.9">MJE15032</text>
<text x="279.1" y="98.2">Q11</text>
<text x="124.6" y="102.9">47</text>
<text x="142.5" y="105.6">R7</text>
<text x="255.1" y="102.9">47</text>
<text x="114.1" y="113.7">8.2k</text>
<text x="114.2" y="111">R10</text>
<text x="142.1" y="108.3">10k</text>
<text x="279.8" y="116.3">R27</text>
<text x="324.8" y="118.4">Q15</text>
<text x="142.1" y="123.1">15k</text>
<text x="142.5" y="120.4">R8</text>
<text x="280.4" y="123.1">2.2</text>
<text x="321.6" y="121">NJW3281G</text>
<text x="153.3" y="127.1">R9</text>
<text x="279.8" y="126.4">R28</text>
<text x="301.4" y="131.1">NJW3281G</text>
<text x="304.6" y="128.5">Q13</text>
<text x="359" y="130.5">SPK</text>
<text x="101.5" y="133.2">R11</text>
<text x="102.4" y="135.9">22</text>
<text x="126.3" y="133.2">R12</text>
<text x="127.3" y="135.9">22</text>
<text x="143.9" y="136.9">15pF</text>
<text x="145.2" y="134.2">C4</text>
<text x="152.9" y="133.8">15k</text>
<text x="213.7" y="135.9">1.8k</text>
<text x="213.8" y="133.2">R22</text>
<text x="280.4" y="133.2">2.2</text>
<text x="360.9" y="133.2">8</text>
<text x="65.1" y="142.6">C1</text>
<text x="299.8" y="142.6">0.22</text>
<text x="299.9" y="139.9">R31</text>
<text x="320" y="142.6">0.22</text>
<text x="320.1" y="139.9">R33</text>
<text x="36.8" y="144.6">+INPUT-</text>
<text x="53.7" y="145.9">R1</text>
<text x="63.4" y="145.3">4.7uF</text>
<text x="105.5" y="148">Q1</text>
<text x="114.2" y="148">Q2</text>
<text x="144.5" y="145.9">R15</text>
<text x="158.6" y="149.3">NFB</text>
<text x="168" y="148">Q7</text>
<text x="203.1" y="148">BIAS</text>
<text x="234.6" y="148">Q10</text>
<text x="251.6" y="148">C9</text>
<text x="274.4" y="146.6">R26</text>
<text x="275.3" y="149.3">33</text>
<text x="286.7" y="149.3">NFB</text>
<text x="300.4" y="145.3">5W</text>
<text x="320.6" y="145.3">5W</text>
<text x="359.6" y="144.6">SPK</text>
<text x="53.2" y="152.7">470</text>
<text x="102.9" y="150.7">KSA99K2SA992</text>
<text x="133" y="155.4">R16</text>
<text x="144.8" y="152.7">10k</text>
<text x="164.1" y="150.7">KSC3</text>
<text x="171" y="150.7">503</text>
<text x="203.9" y="150.7">500</text>
<text x="231.4" y="150.7">KSA1381</text>
<text x="248.2" y="153.4">MKP417</text>
<text x="251" y="150.7">1uF</text>
<text x="274.8" y="152">2W</text>
<text x="299.9" y="153.4">R32</text>
<text x="320.1" y="153.4">R34</text>
<text x="334.3" y="153.4">R35</text>
<text x="359.5" y="154">OUT</text>
<text x="37.8" y="156.7">AUDIO</text>
<text x="75.9" y="159.8">R2</text>
<text x="91.7" y="159.8">C2</text>
<text x="133.3" y="158.1">330</text>
<text x="299.8" y="156.1">0.22</text>
<text x="300.4" y="158.7">5W</text>
<text x="320" y="156.1">0.22</text>
<text x="320.6" y="158.7">5W</text>
<text x="334.7" y="158.7">2W</text>
<text x="335.2" y="156.1">10</text>
<text x="75.4" y="162.5">10k</text>
<text x="89.6" y="162.5">220pF</text>
<text x="144.6" y="165.5">C5</text>
<text x="159.4" y="165.5">C6</text>
<text x="213.7" y="165.5">4.7k</text>
<text x="213.8" y="162.8">R23</text>
<text x="279.8" y="165.5">R29</text>
<text x="304.6" y="167.5">Q14</text>
<text x="336.3" y="165.5">C14</text>
<text x="142.5" y="168.2">470uF</text>
<text x="143.9" y="170.8">16V</text>
<text x="157.3" y="168.2">100nF</text>
<text x="280.4" y="172.2">2.2</text>
<text x="301.4" y="170.2">NJW1302G</text>
<text x="335" y="168.2">100nF</text>
<text x="279.8" y="175.6">R30</text>
<text x="324.8" y="177.6">Q16</text>
<text x="67.8" y="183.6">R3</text>
<text x="68" y="180.9">10</text>
<text x="161" y="185.3">120pF</text>
<text x="163.1" y="182.6">C7</text>
<text x="223" y="185.3">15pF</text>
<text x="224.3" y="182.6">C8</text>
<text x="280.4" y="182.3">2.2</text>
<text x="321.6" y="180.3">NJW1302G</text>
<text x="359.8" y="184.6">PGND</text>
<text x="183" y="190.4">KSC3503</text>
<text x="186.9" y="187.7">Q8</text>
<text x="196.4" y="190.4">KSC3503</text>
<text x="200.3" y="187.7">Q9</text>
<text x="254.2" y="195.7">R25</text>
<text x="279" y="197.8">Q12</text>
<text x="360.7" y="194.1">GND</text>
<text x="101.4" y="202.2">R13</text>
<text x="126.3" y="202.2">R14</text>
<text x="181.5" y="202.2">R19</text>
<text x="213.8" y="202.2">R20</text>
<text x="255.1" y="202.5">47</text>
<text x="275.9" y="200.4">MJE15033</text>
<text x="101.3" y="204.9">1.8k</text>
<text x="126.2" y="204.9">1.8k</text>
<text x="182.5" y="204.9">10</text>
<text x="214.8" y="204.9">10</text>
<text x="345.7" y="207.6">C18</text>
<text x="344.4" y="210.3">470nF</text>
<text x="197.7" y="220.7">R21</text>
<text x="226.6" y="219.3">100nF</text>
<text x="227.3" y="222">160V</text>
<text x="228" y="216.6">C11</text>
<text x="249.5" y="219.3">470uF</text>
<text x="250.8" y="216.6">C13</text>
<text x="250.9" y="222">63V</text>
<text x="321.8" y="219.3">220nF</text>
<text x="323.2" y="216.6">C16</text>
<text x="357.2" y="219.3">470uF</text>
<text x="358.5" y="216.6">C20</text>
<text x="358.6" y="222">63V</text>
<text x="197.9" y="223.4">150</text>
<text x="257.6" y="225.2">D2</text>
<text x="336.4" y="223.1">R37</text>
<text x="338.1" y="225.8">1</text>
<text x="362.4" y="224.7">V-</text>
<text x="254.7" y="233.6">1N4007</text>
<text x="360.8" y="234.1">-50V</text>
<text x="282.6" y="256">148.844X19.812/6MM</text>
<text x="293.3" y="253.4">LP1</text>
<text x="292.6" y="267.8">M1</text>
<text x="304.1" y="267.8">M2</text>
<text x="292.6" y="270.4">M3</text>
<text x="292.6" y="275.8">M3</text>
<text x="304.1" y="270.4">M3</text>
<text x="304.1" y="275.8">M4</text>
<text x="292.6" y="278.5">M3</text>
<text x="304.1" y="278.5">M3</text>
</g>
<g font-size="2.6" fill="#2c7bce">
<text x="362.2" y="69.2">1</text>
<text x="41.9" y="149.3">1</text>
<text x="360.9" y="149.3">1</text>
<text x="41.9" y="152">2</text>
<text x="362.2" y="189.4">1</text>
<text x="362.2" y="229.4">1</text>
<text x="326.6" y="270.4">HIGH CLASS AUDIO</text>
<text x="326.8" y="273.1">POWER AMPLIFIER</text>
<text x="322.4" y="278.5">Design: Dr. Borivoje Jagodić</text>
</g>
<g font-size="2.3" fill="#000080">
<text x="45" y="148">1</text>
<text x="45" y="150.7">2</text>
</g>
</svg>
